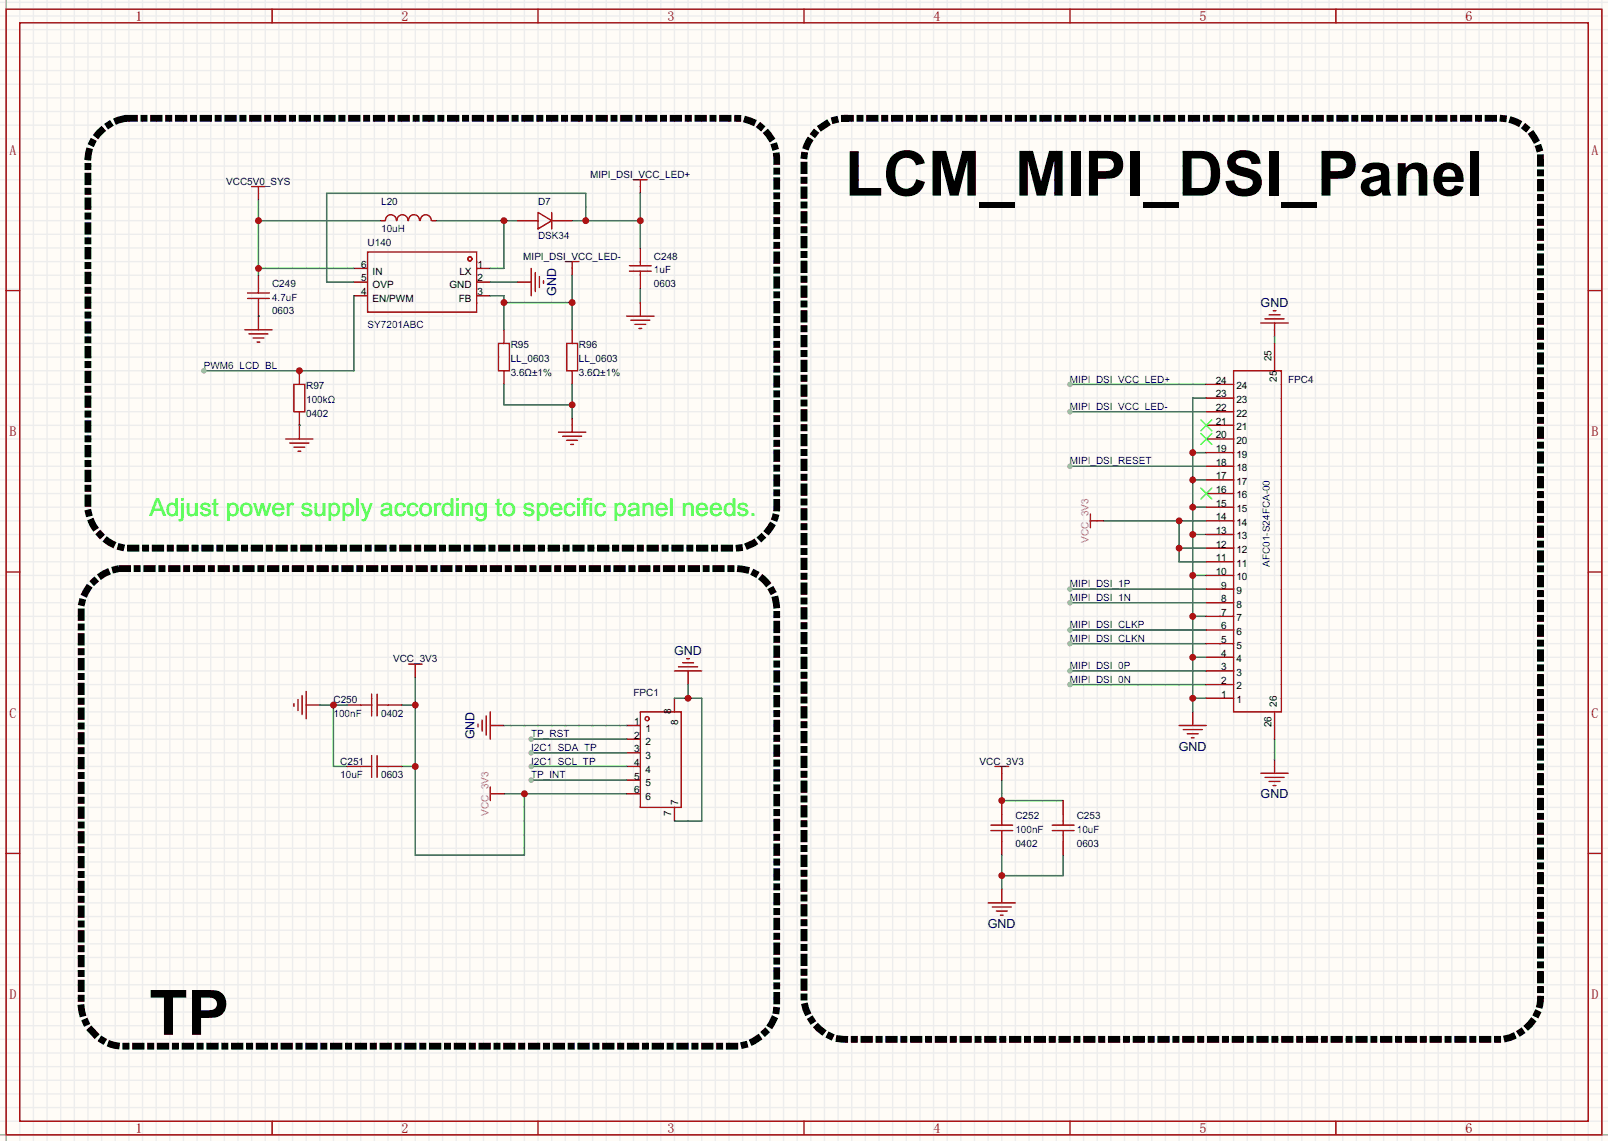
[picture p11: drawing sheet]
<svg xmlns="http://www.w3.org/2000/svg" width="299mm" height="212mm" viewBox="0 0 299 212" stroke-linecap="round" stroke-linejoin="round" font-family="sans-serif">
<path d="M0 0h299.5v212.4h-299.5z" fill="#fffcf7"/>
<g fill="none" stroke="#ededed" stroke-width=".25">
<path d="M0 .4h299.5M0 3h299.5M0 5.5h299.5M0 8.1h299.5M0 10.6h299.5M0 13.1h299.5M0 15.7h299.5M0 18.2h299.5M1.1 0v212.4M3.7 0v212.4M6.2 0v212.4M8.8 0v212.4"/>
<path d="M11.3 0v212.4M13.8 0v212.4M16.4 0v212.4M18.9 0v212.4M21.5 0v212.4M24 0v212.4M26.5 0v212.4M29.1 0v212.4M31.6 0v212.4M34.2 0v212.4M36.7 0v212.4M39.2 0v212.4"/>
<path d="M41.8 0v212.4M44.3 0v212.4M46.9 0v212.4M49.4 0v212.4M51.9 0v212.4M54.5 0v212.4M57 0v212.4M59.6 0v212.4M62.1 0v212.4M64.6 0v212.4M67.2 0v212.4M69.7 0v212.4"/>
<path d="M72.3 0v212.4M74.8 0v212.4M77.3 0v212.4M79.9 0v212.4M82.4 0v212.4M85 0v212.4M87.5 0v212.4M90 0v212.4M92.6 0v212.4M95.1 0v212.4M97.7 0v212.4M100.2 0v212.4"/>
<path d="M102.7 0v212.4M105.3 0v212.4M107.8 0v212.4M110.4 0v212.4M112.9 0v212.4M115.4 0v212.4M118 0v212.4M120.5 0v212.4M123.1 0v212.4M125.6 0v212.4M128.1 0v212.4M130.7 0v212.4"/>
<path d="M133.2 0v212.4M135.8 0v212.4M138.3 0v212.4M140.8 0v212.4M143.4 0v212.4M145.9 0v212.4M148.5 0v212.4M151 0v212.4M153.5 0v212.4M156.1 0v212.4M158.6 0v212.4M161.2 0v212.4"/>
<path d="M163.7 0v212.4M166.2 0v212.4M168.8 0v212.4M171.3 0v212.4M173.9 0v212.4M176.4 0v212.4M178.9 0v212.4M181.5 0v212.4M184 0v212.4M186.6 0v212.4M189.1 0v212.4M191.6 0v212.4"/>
<path d="M194.2 0v212.4M196.7 0v212.4M199.3 0v212.4M201.8 0v212.4M204.3 0v212.4M206.9 0v212.4M209.4 0v212.4M212 0v212.4M214.5 0v212.4M217 0v212.4M219.6 0v212.4M222.1 0v212.4"/>
<path d="M224.7 0v212.4M227.2 0v212.4M229.7 0v212.4M232.3 0v212.4M234.8 0v212.4M237.4 0v212.4M239.9 0v212.4M242.4 0v212.4M245 0v212.4M247.5 0v212.4M250.1 0v212.4M252.6 0v212.4"/>
<path d="M255.1 0v212.4M257.7 0v212.4M260.2 0v212.4M262.8 0v212.4M265.3 0v212.4M267.8 0v212.4M270.4 0v212.4M272.9 0v212.4M275.5 0v212.4M278 0v212.4M280.5 0v212.4M283.1 0v212.4"/>
<path d="M285.6 0v212.4M288.2 0v212.4M290.7 0v212.4M293.2 0v212.4M295.8 0v212.4M298.3 0v212.4M0 20.8h299.5M0 23.3h299.5M0 25.8h299.5M0 28.4h299.5M0 30.9h299.5M0 33.5h299.5"/>
<path d="M0 36h299.5M0 38.5h299.5M0 41.1h299.5M0 43.6h299.5M0 46.2h299.5M0 48.7h299.5M0 51.2h299.5M0 53.8h299.5M0 56.3h299.5M0 58.9h299.5M0 61.4h299.5M0 63.9h299.5"/>
<path d="M0 66.5h299.5M0 69h299.5M0 71.6h299.5M0 74.1h299.5M0 76.6h299.5M0 79.2h299.5M0 81.7h299.5M0 84.3h299.5M0 86.8h299.5M0 89.3h299.5M0 91.9h299.5M0 94.4h299.5"/>
<path d="M0 97h299.5M0 99.5h299.5M0 102h299.5M0 104.6h299.5M0 107.1h299.5M0 109.7h299.5M0 112.2h299.5M0 114.7h299.5M0 117.3h299.5M0 119.8h299.5M0 122.4h299.5M0 124.9h299.5"/>
<path d="M0 127.4h299.5M0 130h299.5M0 132.5h299.5M0 135.1h299.5M0 137.6h299.5M0 140.1h299.5M0 142.7h299.5M0 145.2h299.5M0 147.8h299.5M0 150.3h299.5M0 152.8h299.5M0 155.4h299.5"/>
<path d="M0 157.9h299.5M0 160.5h299.5M0 163h299.5M0 165.5h299.5M0 168.1h299.5M0 170.6h299.5M0 173.2h299.5M0 175.7h299.5M0 178.2h299.5M0 180.8h299.5M0 183.3h299.5M0 185.9h299.5"/>
<path d="M0 188.4h299.5M0 190.9h299.5M0 193.5h299.5M0 196h299.5M0 198.6h299.5M0 201.1h299.5M0 203.6h299.5M0 206.2h299.5M0 208.7h299.5M0 211.3h299.5"/>
</g>
<path d="M1.1 0v212.4M0 211.3h299.5" fill="none" stroke="#999" stroke-width=".25"/>
<g fill="none" stroke="#a10000" stroke-width=".25">
<path d="M1.1 1.7h297.2v209.6h-297.2zM3.7 4.2h292.1v204.5h-292.1zM50.7 1.7v2.5M100.2 1.7v2.5M149.7 1.7v2.5M199.3 1.7v2.5M248.8 1.7v2.5M1.1 54.1h2.6M46.1 54.5h4.1M46.1 55.6h4.1M48.1 53.8v.7M48.1 55.6v.7"/>
<path d="M68.5 46.9h20.3v11.2h-20.3zM117.2 50.5h4.1M117.2 49.5h4.1M119.3 48.7v.8M119.3 50.5v.7M295.8 54.1h2.5M54.7 71.6h2.1v5h-2.1zM92.8 63.9h2.1v5.1h-2.1zM105.5 63.9h2.1v5.1h-2.1zM1.1 106.5h2.6M295.8 106.5h2.5M1.1 158.9h2.6"/>
<path d="M295.8 158.9h2.5M50.7 208.7v2.6M100.2 208.7v2.6M149.7 208.7v2.6M199.3 208.7v2.6M248.8 208.7v2.6"/>
<circle cx="87.5" cy="48.2" r=".38"/>
</g>
<g fill="none" stroke="#870000" stroke-width=".25">
<path d="M48.1 51.2v2.6M48.1 56.3v2.6M65.9 50h2.6M65.9 52.5h2.6M65.9 55h2.6M88.8 50h2.5M88.8 52.5h2.5M88.8 55h2.5M119.3 46.2v2.5M119.3 51.2v2.6M55.8 69v2.6M55.8 76.6v2.6"/>
<path d="M93.9 61.4v2.5M93.9 69v2.6M106.6 61.4v2.5M106.6 69v2.6"/>
</g>
<path d="M81.2 41.1h15.2M93.9 41.1v8.9h-2.6" fill="none" stroke="#008700" stroke-width=".25"/>
<circle cx="93.9" cy="41.1" r=".63" fill="#c00"/>
<path d="M119.3 34.7v1.3" fill="none" stroke="#870000" stroke-width=".25"/>
<path d="M118 33.5h2.5M119.3 33.5v1.2" fill="none" stroke="#a10000" stroke-width=".25"/>
<path d="M119.3 36v10.2M106.6 41.1h12.7M109.1 41.1v-5.1h-48.3v16.5h5.1" fill="none" stroke="#008700" stroke-width=".25"/>
<g fill="#c00">
<circle cx="119.3" cy="41.1" r=".63"/>
<circle cx="109.1" cy="41.1" r=".63"/>
</g>
<path d="M91.3 52.5h5.1M119.3 53.8v2.5M93.9 71.6v3.8h12.7M106.6 71.6v6.3" fill="none" stroke="#008700" stroke-width=".25"/>
<circle cx="106.6" cy="75.4" r=".63" fill="#c00"/>
<path d="M65.9 55v14h-27.9" fill="none" stroke="#008700" stroke-width=".25"/>
<circle cx="55.8" cy="69" r=".63" fill="#c00"/>
<circle cx="38" cy="69" r=".51" fill="#999"/>
<path d="M106.6 50v1.2" fill="none" stroke="#870000" stroke-width=".25"/>
<path d="M105.3 48.7h2.5M106.6 48.7v1.3" fill="none" stroke="#a10000" stroke-width=".25"/>
<path d="M91.3 55h2.6v6.4M93.9 56.3h12.7M106.6 51.2v10.2" fill="none" stroke="#008700" stroke-width=".25"/>
<g fill="#c00">
<circle cx="106.6" cy="56.3" r=".63"/>
<circle cx="93.9" cy="56.3" r=".63"/>
</g>
<path d="M48.1 36v1.3" fill="none" stroke="#870000" stroke-width=".25"/>
<path d="M46.9 34.7h2.5M48.1 34.7v1.3" fill="none" stroke="#a10000" stroke-width=".25"/>
<path d="M48.1 37.3v13.9M48.1 50h17.8M48.1 41.1h22.9" fill="none" stroke="#008700" stroke-width=".25"/>
<g fill="#c00">
<circle cx="48.1" cy="41.1" r=".63"/>
<circle cx="48.1" cy="50" r=".63"/>
</g>
<path d="M186.6 149v2.6M186.6 156.6v2.6" fill="none" stroke="#870000" stroke-width=".25"/>
<path d="M184.5 154.6h4.1M184.5 153.6h4.1M186.6 151.6v2M186.6 154.6v2" fill="none" stroke="#a10000" stroke-width=".25"/>
<path d="M186.6 145.2v3.8h11.4" fill="none" stroke="#008700" stroke-width=".25"/>
<circle cx="186.6" cy="149" r=".63" fill="#c00"/>
<path d="M186.6 159.2v6.3M198 159.2v3.8h-11.4" fill="none" stroke="#008700" stroke-width=".25"/>
<circle cx="186.6" cy="163" r=".63" fill="#c00"/>
<path d="M77.3 124.9v1.3M186.6 143.9v1.3" fill="none" stroke="#870000" stroke-width=".25"/>
<path d="M76.1 123.6h2.5M77.3 123.6v1.3M185.3 142.7h2.5M186.6 142.7v1.2" fill="none" stroke="#a10000" stroke-width=".25"/>
<path d="M74.8 131.2h2.5M77.3 126.2v33h20.4v-11.4M74.8 142.7h2.5M93.9 147.8h22.8" fill="none" stroke="#008700" stroke-width=".25"/>
<g fill="#c00">
<circle cx="77.3" cy="131.2" r=".63"/>
<circle cx="77.3" cy="142.7" r=".63"/>
<circle cx="97.7" cy="147.8" r=".63"/>
</g>
<path d="M57 131.2h2.6M64.6 131.2h2.6M72.3 131.2h2.5" fill="none" stroke="#870000" stroke-width=".25"/>
<path d="M54.7 131v.5M55.5 130.2v2.1M56.3 129.5v3.5M57 128.7v5.1M67.2 131.2h2M69.2 129.2v4.1M70.2 131.2h2.1M70.2 129.2v4.1" fill="none" stroke="#a10000" stroke-width=".25"/>
<path d="M59.6 131.2h5M62.1 131.2v11.5h2.5" fill="none" stroke="#008700" stroke-width=".25"/>
<circle cx="62.1" cy="131.2" r=".63" fill="#c00"/>
<path d="M24 22h113a7.6 7.6 0 0 1 7.7 7.6v64.8a8.2 8.2 0 0 1-7.7 7.6h-113a8.2 8.2 0 0 1-7.6-7.6v-64.8a8.2 8.2 0 0 1 7.6-7.6M157.4 22h121.9a7.6 7.6 0 0 1 7.6 7.6v156.3a8.2 8.2 0 0 1-7.6 7.6h-121.9a8.2 8.2 0 0 1-7.7-7.6v-156.3a8.2 8.2 0 0 1 7.7-7.6M22.7 105.8h114.3a7.6 7.6 0 0 1 7.7 7.7v73.6a8.2 8.2 0 0 1-7.7 7.6h-114.3a8.2 8.2 0 0 1-7.6-7.6v-73.6a8.2 8.2 0 0 1 7.6-7.7" fill="none" stroke="#000" stroke-width="1.3" stroke-dasharray="1 1.8 0 1.8"/>
<path d="M71 41.1h.8M80.4 41.1h.8M96.4 41.1h3.8M102.7 41.1h3.9M237.4 60.1v2.6M222.1 132.5v2.6M237.4 141.4v2.5" fill="none" stroke="#870000" stroke-width=".25"/>
<g fill="none" stroke="#a10000" stroke-width=".25">
<path d="M100.2 39.6l2.5 1.5-2.5 1.5zM102.7 39.6v3M71.8 41.1a1.01 1.01 0 0 1 1-1.1 1.01 1.01 0 0 1 1 1.1M73.9 41.1a1.01 1.01 0 0 1 1.1-1.1 1.01 1.01 0 0 1 1 1.1M76.1 41.1a1.01 1.01 0 0 1 1-1.1 1.01 1.01 0 0 1 1 1.1M78.3 41.1a1.01 1.01 0 0 1 1-1.1 1.01 1.01 0 0 1 1 1.1M235.6 59.4h3.5M236.3 58.6h2.1M237.1 57.8h.5M234.8 60.1h5.1M219.6 135.1h5.1M220.3 135.8h3.6"/>
<path d="M221.1 136.6h2M221.9 137.3h.5M234.8 143.9h5.1M235.6 144.7h3.5M236.3 145.5h2.1M237.1 146.2h.5"/>
</g>
<path d="M199.3 71.6h25.4" fill="none" stroke="#008700" stroke-width=".25"/>
<circle cx="199.3" cy="71.6" r=".51" fill="#999"/>
<g fill="none" stroke="#870000" stroke-width=".25">
<path d="M106.6 77.9v2.5M204.3 97h1.3M91.3 135.1h2.6M116.7 135.1h2.6M116.7 137.6h2.6M125.6 130v2.5M64.6 142.7h2.6M72.3 142.7h2.5M92.6 147.8h1.3M116.7 142.7h2.6M116.7 140.1h2.6M116.7 145.2h2.6"/>
<path d="M116.7 147.8h2.6M125.6 150.3v2.5M198 149v2.6M198 156.6v2.6"/>
</g>
<g fill="none" stroke="#a10000" stroke-width=".25">
<path d="M104 80.4h5.1M104.8 81.2h3.5M105.5 82h2.1M106.3 82.7h.5M203.1 95.7v2.5M203.1 97h1.2M89 134.8v.5M89.8 134v2.1M90.6 133.3v3.5M91.3 132.5v5.1M119.3 132.5h7.6v17.8h-7.6zM67.2 142.7h2"/>
<path d="M69.2 140.6v4.1M70.2 142.7h2.1M70.2 140.6v4.1M91.3 146.5v2.5M91.3 147.8h1.3M196 154.6h4M196 153.6h4M198 151.6v2M198 154.6v2"/>
<circle cx="120.5" cy="133.8" r=".38"/>
</g>
<path d="M93.9 135.1h22.8M98.9 145.2h17.8" fill="none" stroke="#008700" stroke-width=".25"/>
<circle cx="98.9" cy="145.2" r=".51" fill="#999"/>
<path d="M55.8 79.2v2.5" fill="none" stroke="#870000" stroke-width=".25"/>
<path d="M53.2 81.7h5.1M54 82.5h3.5M54.7 83.2h2.1M55.5 84h.5" fill="none" stroke="#a10000" stroke-width=".25"/>
<path d="M98.9 142.7h17.8" fill="none" stroke="#008700" stroke-width=".25"/>
<circle cx="98.9" cy="142.7" r=".51" fill="#999"/>
<path d="M55.8 79.2h.1M98.9 140.1h17.8" fill="none" stroke="#008700" stroke-width=".25"/>
<circle cx="98.9" cy="140.1" r=".51" fill="#999"/>
<path d="M48.1 58.9v2.5" fill="none" stroke="#870000" stroke-width=".25"/>
<path d="M45.6 61.4h5.1M46.4 62.2h3.5M47.1 62.9h2M47.9 63.7h.5" fill="none" stroke="#a10000" stroke-width=".25"/>
<path d="M98.9 137.6h17.8" fill="none" stroke="#008700" stroke-width=".25"/>
<circle cx="98.9" cy="137.6" r=".51" fill="#999"/>
<path d="M96.4 52.5h2.5M119.3 56.3v2.6M128.1 124.9v2.5M186.6 165.5v2.6" fill="none" stroke="#870000" stroke-width=".25"/>
<g fill="none" stroke="#a10000" stroke-width=".25">
<path d="M98.9 50v5M99.7 50.7v3.6M100.5 51.5v2M101.2 52.3v.5M116.7 58.9h5.1M117.5 59.6h3.5M118.2 60.4h2.1M119 61.1h.5M125.6 124.9h5.1M126.4 124.1h3.5M127.1 123.4h2.1M127.9 122.6h.5"/>
<path d="M184 168.1h5.1M184.8 168.8h3.5M185.5 169.6h2.1M186.3 170.4h.5"/>
</g>
<path d="M48.1 58.9h.1M125.6 130h5.1v22.8h-5.1M128.1 127.4v2.6" fill="none" stroke="#008700" stroke-width=".25"/>
<circle cx="128.1" cy="130" r=".63" fill="#c00"/>
<path d="M237.4 62.7v1.2M199.3 127.4h25.4M237.4 137.6v3.8" fill="none" stroke="#008700" stroke-width=".25"/>
<circle cx="199.3" cy="127.4" r=".51" fill="#999"/>
<path d="M199.3 124.9h25.4" fill="none" stroke="#008700" stroke-width=".25"/>
<circle cx="199.3" cy="124.9" r=".51" fill="#999"/>
<path d="M199.3 119.8h25.4" fill="none" stroke="#008700" stroke-width=".25"/>
<circle cx="199.3" cy="119.8" r=".51" fill="#999"/>
<path d="M199.3 117.3h25.4" fill="none" stroke="#008700" stroke-width=".25"/>
<circle cx="199.3" cy="117.3" r=".51" fill="#999"/>
<path d="M199.3 112.2h25.4" fill="none" stroke="#008700" stroke-width=".25"/>
<circle cx="199.3" cy="112.2" r=".51" fill="#999"/>
<path d="M199.3 109.7h25.4" fill="none" stroke="#008700" stroke-width=".25"/>
<circle cx="199.3" cy="109.7" r=".51" fill="#999"/>
<path d="M205.6 97h19.1M219.6 97v7.6h5.1M219.6 102h5.1" fill="none" stroke="#008700" stroke-width=".25"/>
<g fill="#c00">
<circle cx="219.6" cy="102" r=".63"/>
<circle cx="219.6" cy="97" r=".63"/>
</g>
<path d="M199.3 86.8h25.4" fill="none" stroke="#008700" stroke-width=".25"/>
<circle cx="199.3" cy="86.8" r=".51" fill="#999"/>
<path d="M199.3 76.6h25.4" fill="none" stroke="#008700" stroke-width=".25"/>
<circle cx="199.3" cy="76.6" r=".51" fill="#999"/>
<path d="M224.7 74.1h-2.6v58.4M222.1 84.3h2.6M222.1 89.3h2.6M222.1 94.4h2.6M222.1 99.5h2.6M222.1 107.1h2.6M222.1 114.7h2.6M222.1 130h2.6M222.1 122.4h2.6" fill="none" stroke="#008700" stroke-width=".25"/>
<g fill="#c00">
<circle cx="222.1" cy="130" r=".63"/>
<circle cx="222.1" cy="84.3" r=".63"/>
<circle cx="222.1" cy="89.3" r=".63"/>
<circle cx="222.1" cy="94.4" r=".63"/>
<circle cx="222.1" cy="99.5" r=".63"/>
<circle cx="222.1" cy="107.1" r=".63"/>
<circle cx="222.1" cy="114.7" r=".63"/>
<circle cx="222.1" cy="122.4" r=".63"/>
</g>
<g fill="none" stroke="#870000" stroke-width=".25">
<path d="M224.7 79.2h5M224.7 76.6h5M224.7 74.1h5M224.7 71.6h5M237.4 63.9v5.1M224.7 99.5h5M224.7 97h5M224.7 94.4h5M224.7 91.9h5M224.7 89.3h5M224.7 86.8h5M224.7 84.3h5"/>
<path d="M224.7 81.7h5M224.7 119.8h5M224.7 117.3h5M224.7 114.7h5M224.7 112.2h5M224.7 109.7h5M224.7 107.1h5M224.7 104.6h5M224.7 102h5M224.7 130h5M224.7 127.4h5M224.7 124.9h5"/>
<path d="M224.7 122.4h5M237.4 132.5v5.1"/>
</g>
<path d="M223.6 78.2l2.1 2M225.7 78.2l-2.1 2M223.6 90.9l2.1 2M223.6 80.7l2.1 2M225.7 90.9l-2.1 2M225.7 80.7l-2.1 2" fill="none" stroke="#3c3" stroke-width=".25"/>
<path d="M229.7 69h8.9v63.5h-8.9z" fill="none" stroke="#a10000" stroke-width=".25"/>
<g font-size="11.6">
<text x="157.4" y="36.4">LCM_MIPI_DSI_Panel</text>
<text x="27.8" y="192.6">TP</text>
</g>
<text font-size="4.7" fill="#0f0" x="27.8" y="96.1">Adjust power supply according to specific panel needs.</text>
<g font-size="2.6" fill="#a00000">
<text x="25.3" y="3.9">1</text>
<text x="74.8" y="3.9">2</text>
<text x="124.3" y="3.9">3</text>
<text x="173.8" y="3.9">4</text>
<text x="223.4" y="3.9">5</text>
<text x="272.9" y="3.9">6</text>
<text x="1.8" y="28.9">A</text>
<text x="296.4" y="28.9">A</text>
<text x="1.8" y="81.2">B</text>
<text x="296.4" y="81.2">B</text>
<text x="1.8" y="133.6">C</text>
<text x="296.4" y="133.6">C</text>
<text x="1.8" y="186">D</text>
<text x="296.4" y="186">D</text>
<text x="25.3" y="210.9">1</text>
<text x="74.8" y="210.9">2</text>
<text x="124.3" y="210.9">3</text>
<text x="173.8" y="210.9">4</text>
<text x="223.4" y="210.9">5</text>
<text x="272.9" y="210.9">6</text>
</g>
<g font-size="2.3" fill="#000080">
<text x="103.6" y="55.1" transform="rotate(-90 103.6 55.1)">GND</text>
<text x="234.8" y="57.2">GND</text>
<text x="125.6" y="121.9">GND</text>
<text x="88.3" y="137.6" transform="rotate(-90 88.3 137.6)">GND</text>
<text x="219.5" y="139.7">GND</text>
<text x="234.8" y="148.6">GND</text>
<text x="184" y="172.7">GND</text>
</g>
<g font-size="1.9" fill="#000080">
<text x="42.1" y="34.4">VCC5V0_SYS</text>
<text x="109.9" y="33.1">MIPI_DSI_VCC_LED+</text>
<text x="71" y="38.2">L20</text>
<text x="100.2" y="38.2">D7</text>
<text x="68.5" y="45.8">U140</text>
<text x="50.7" y="53.4">C249</text>
<text x="97.4" y="48.4">MIPI_DSI_VCC_LED-</text>
<text x="121.8" y="48.4">C248</text>
<text x="121.8" y="53.4">0603</text>
<text x="50.7" y="58.5">0603</text>
<text x="95.1" y="64.9">R95</text>
<text x="107.8" y="64.9">R96</text>
<text x="95.1" y="67.4">LL_0603</text>
<text x="95.1" y="69.9">3.6Ω±1%</text>
<text x="107.8" y="67.4">LL_0603</text>
<text x="107.8" y="69.9">3.6Ω±1%</text>
<text x="239.9" y="71.2">FPC4</text>
<text x="57" y="72.5">R97</text>
<text x="57" y="77.6">0402</text>
<text x="73.2" y="123.3">VCC_3V3</text>
<text x="62.1" y="130.9">C250</text>
<text x="118" y="129.6">FPC1</text>
<text x="71" y="133.4">0402</text>
<text x="63.4" y="142.3">C251</text>
<text x="182.4" y="142.3">VCC_3V3</text>
<text x="71" y="144.9">0603</text>
<text x="189.1" y="152.5">C252</text>
<text x="200.5" y="152.5">C253</text>
<text x="189.1" y="157.6">0402</text>
<text x="200.5" y="157.6">0603</text>
</g>
<g font-size="1.9" fill="#00f">
<text x="71" y="43.3">10uH</text>
<text x="100.2" y="44.5">DSK34</text>
<text x="121.8" y="50.9">1uF</text>
<text x="50.7" y="56">4.7uF</text>
<text x="68.5" y="61.1">SY7201ABC</text>
<text x="38" y="68.7">PWM6_LCD_BL</text>
<text x="199.3" y="71.2">MIPI_DSI_VCC_LED+</text>
<text x="57" y="75">100kΩ</text>
<text x="199.3" y="76.3">MIPI_DSI_VCC_LED-</text>
<text x="199.3" y="86.5">MIPI_DSI_RESET</text>
<text x="236.5" y="105.5" transform="rotate(-90 236.5 105.5)">AFC01-S24FCA-00</text>
<text x="199.3" y="111.9">MIPI_DSI_1N</text>
<text x="199.3" y="109.3">MIPI_DSI_1P</text>
<text x="199.3" y="119.5">MIPI_DSI_CLKN</text>
<text x="199.3" y="116.9">MIPI_DSI_CLKP</text>
<text x="199.3" y="124.6">MIPI_DSI_0P</text>
<text x="199.3" y="127.1">MIPI_DSI_0N</text>
<text x="62.1" y="133.4">100nF</text>
<text x="98.9" y="137.3">TP_RST</text>
<text x="98.9" y="142.3">I2C1_SCL_TP</text>
<text x="98.9" y="139.8">I2C1_SDA_TP</text>
<text x="63.4" y="144.9">10uF</text>
<text x="98.9" y="144.9">TP_INT</text>
<text x="189.1" y="155">100nF</text>
<text x="200.5" y="155">10uF</text>
</g>
<g font-size="1.9">
<text x="67.3" y="52.4">5</text>
<text x="67.3" y="49.9">6</text>
<text x="69.4" y="53.7">OVP</text>
<text x="69.4" y="51.1">IN</text>
<text x="83.7" y="53.7">GND</text>
<text x="85.6" y="51.1">LX</text>
<text x="88.9" y="49.9">1</text>
<text x="88.9" y="52.4">2</text>
<text x="67.3" y="54.9">4</text>
<text x="69.4" y="56.2">EN/PWM</text>
<text x="85.5" y="56.2">FB</text>
<text x="88.9" y="54.9">3</text>
<text x="226.4" y="71.5">24</text>
<text x="236.8" y="67.3" transform="rotate(-90 236.8 67.3)">25</text>
<text x="237.8" y="71.1" transform="rotate(-90 237.8 71.1)">25</text>
<text x="226.4" y="76.5">22</text>
<text x="226.4" y="74">23</text>
<text x="230.3" y="77.5">22</text>
<text x="230.3" y="75">23</text>
<text x="230.3" y="72.5">24</text>
<text x="226.4" y="81.6">20</text>
<text x="226.4" y="79.1">21</text>
<text x="230.3" y="82.6">20</text>
<text x="230.3" y="80.1">21</text>
<text x="226.4" y="89.2">17</text>
<text x="226.4" y="86.7">18</text>
<text x="226.4" y="84.2">19</text>
<text x="230.3" y="87.7">18</text>
<text x="230.3" y="85.2">19</text>
<text x="226.4" y="94.3">15</text>
<text x="226.4" y="91.8">16</text>
<text x="230.3" y="95.3">15</text>
<text x="230.3" y="92.8">16</text>
<text x="230.3" y="90.2">17</text>
<text x="226.4" y="101.9">12</text>
<text x="226.4" y="99.4">13</text>
<text x="226.4" y="96.9">14</text>
<text x="230.3" y="100.4">13</text>
<text x="230.3" y="97.9">14</text>
<text x="226.4" y="107">10</text>
<text x="226.4" y="104.5">11</text>
<text x="230.3" y="105.5">11</text>
<text x="230.3" y="102.9">12</text>
<text x="227.4" y="112.1">8</text>
<text x="227.4" y="109.6">9</text>
<text x="230.3" y="113.1">8</text>
<text x="230.3" y="110.6">9</text>
<text x="230.3" y="108">10</text>
<text x="227.4" y="119.7">5</text>
<text x="227.4" y="117.2">6</text>
<text x="227.4" y="114.6">7</text>
<text x="230.3" y="118.2">6</text>
<text x="230.3" y="115.6">7</text>
<text x="227.4" y="124.8">3</text>
<text x="227.4" y="122.3">4</text>
<text x="230.3" y="125.8">3</text>
<text x="230.3" y="123.3">4</text>
<text x="230.3" y="120.7">5</text>
<text x="227.4" y="129.9">1</text>
<text x="227.4" y="127.3">2</text>
<text x="230.3" y="130.9">1</text>
<text x="230.3" y="128.3">2</text>
<text x="237.8" y="131.5" transform="rotate(-90 237.8 131.5)">26</text>
<text x="118.1" y="135">1</text>
<text x="118.1" y="137.5">2</text>
<text x="120.2" y="136.2">1</text>
<text x="125" y="132.9" transform="rotate(-90 125 132.9)">8</text>
<text x="126.3" y="135" transform="rotate(-90 126.3 135)">8</text>
<text x="236.8" y="135.4" transform="rotate(-90 236.8 135.4)">26</text>
<text x="118.1" y="140">3</text>
<text x="118.1" y="142.6">4</text>
<text x="120.2" y="138.8">2</text>
<text x="120.2" y="141.3">3</text>
<text x="120.2" y="143.8">4</text>
<text x="118.1" y="145.1">5</text>
<text x="118.1" y="147.7">6</text>
<text x="120.2" y="146.4">5</text>
<text x="120.2" y="148.9">6</text>
<text x="126.3" y="149.8" transform="rotate(-90 126.3 149.8)">7</text>
<text x="125" y="151.9" transform="rotate(-90 125 151.9)">7</text>
</g>
<g font-size="1.9" fill="#90f">
<text x="202.7" y="101.1" transform="rotate(-90 202.7 101.1)">VCC_3V3</text>
<text x="91" y="151.9" transform="rotate(-90 91 151.9)">VCC_3V3</text>
</g>
</svg>
